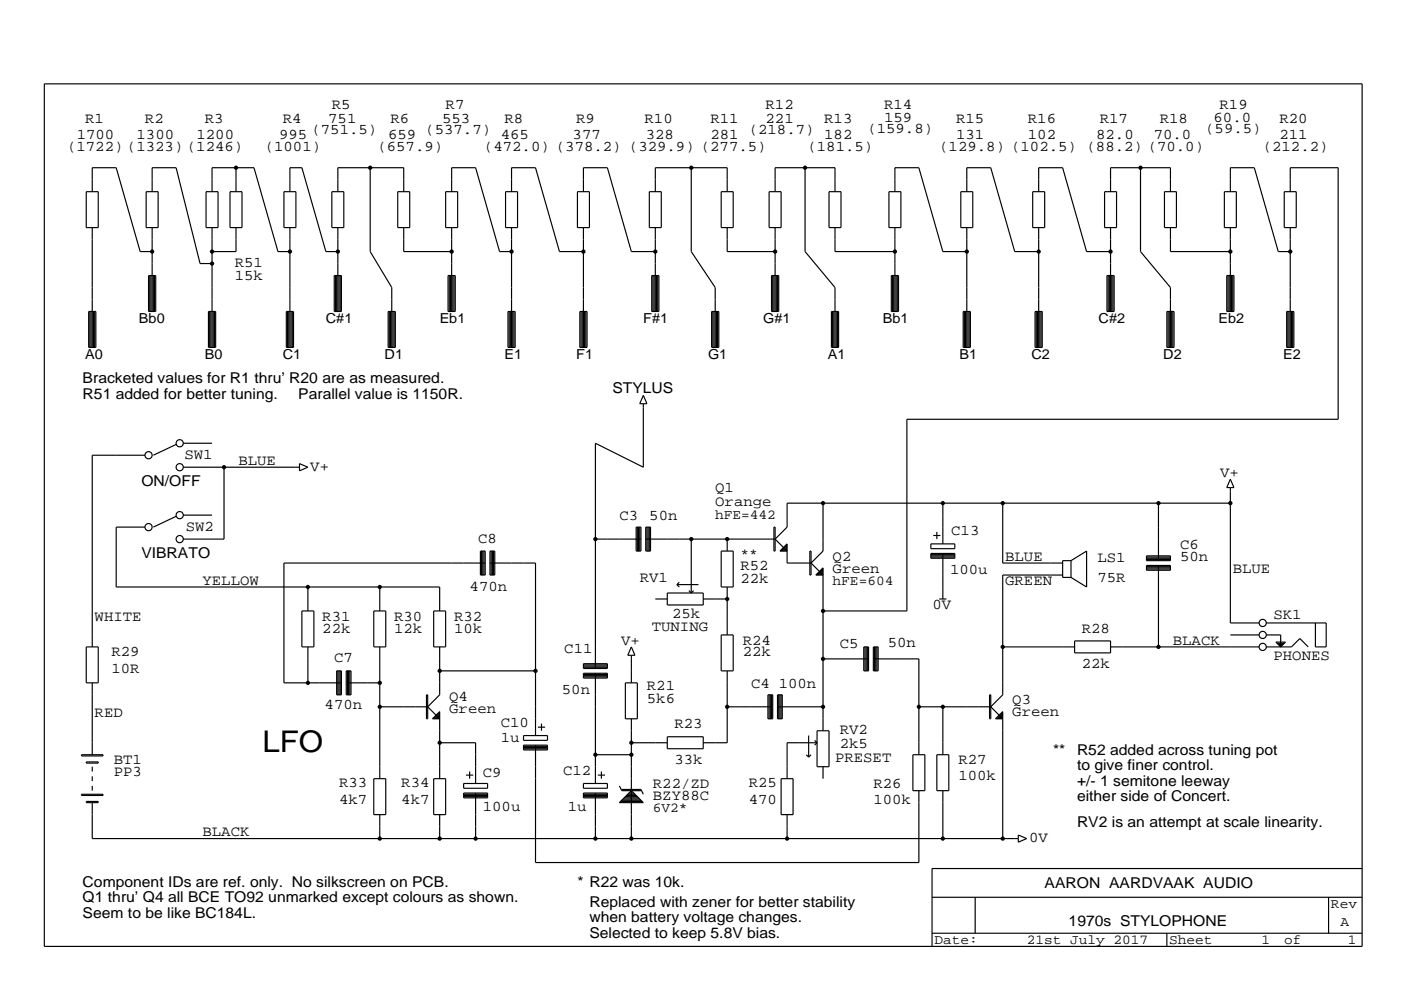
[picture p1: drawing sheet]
<svg xmlns="http://www.w3.org/2000/svg" width="297mm" height="210mm" viewBox="0 0 297 210" stroke-linecap="round" stroke-linejoin="round" font-family="sans-serif">
<g fill="none" stroke="#000" stroke-width=".25">
<path d="M9.4 17.8h279.4v182.9h-279.4zM50 35.6v5M78.5 35.6v17.7l4.6 7.7v12.7M146.6 35.6v17.7l5 7.7v12.7M170.7 35.6v17.7l6.3 7.7v12.7M241.8 35.6v17.7l6.4 7.7v12.7M18.3 40.6h2.5v7.7h-2.5zM19.6 40.6v-5h5l5.1 17.7h2.6M19.6 48.3v25.4M31 40.6h2.5v7.7h-2.5zM31.5 58.4h1.5v7.6h-1.5zM31.8 58.4v7.6"/>
<path d="M32 58.4v7.6M32.3 40.6v-5h5l5.1 20.3h2.6M32.3 48.3v17.7M32.5 58.4v7.6M32.8 58.4v7.6M43.7 40.6h2.5v7.7h-2.5zM45 40.6v-5h8.8l5.1 17.7h2.6M45 48.3v25.4M48.8 40.6h2.5v7.7h-2.5zM50 48.3v5h-5M60.2 40.6h2.5v7.7h-2.5zM61.5 40.6v-5h2.5l5.1 17.7h2.5"/>
<path d="M61.5 48.3v25.4M70.4 40.6h2.5v7.7h-2.5zM70.9 58.4h1.5v7.6h-1.5zM71.1 58.4v7.6M71.4 58.4v7.6M71.6 40.6v-5h14v5M71.6 48.3v17.7M71.9 58.4v7.6M72.1 58.4v7.6M84.3 40.6h2.6v7.7h-2.6zM85.6 48.3v5h10.2M94.5 40.6h2.5v7.7h-2.5z"/>
<path d="M95 58.4h1.5v7.6h-1.5zM95.3 58.4v7.6M95.5 58.4v7.6M95.8 40.6v-5h5l5.1 17.7h2.6M95.8 48.3v17.7M96 58.4v7.6M96.3 58.4v7.6M107.2 40.6h2.5v7.7h-2.5zM108.5 40.6v-5h5l5.1 17.7h5.1M108.5 48.3v25.4M122.4 40.6h2.6v7.7h-2.6zM123.7 40.6v-5h5.1l5.1 17.7h5"/>
<path d="M123.7 48.3v25.4M137.7 40.6h2.5v7.7h-2.5zM138.2 58.4h1.5v7.6h-1.5zM138.4 58.4v7.6M138.7 58.4v7.6M138.9 40.6v-5h15.3v5M138.9 48.3v17.7M139.2 58.4v7.6M139.4 58.4v7.6M152.9 40.6h2.5v7.7h-2.5zM154.2 48.3v5h10.1M163.1 40.6h2.5v7.7h-2.5z"/>
<path d="M163.6 58.4h1.5v7.6h-1.5zM163.8 58.4v7.6M164.1 58.4v7.6M164.3 40.6v-5h12.7v5M164.3 48.3v17.7M164.6 58.4v7.6M164.8 58.4v7.6M175.8 40.6h2.5v7.7h-2.5zM177 48.3v5h12.7M188.5 40.6h2.5v7.7h-2.5zM189 58.4h1.5v7.6h-1.5zM189.2 58.4v7.6"/>
<path d="M189.5 58.4v7.6M189.7 40.6v-5h5.1l5.1 17.7h5.1M189.7 48.3v17.7M190 58.4v7.6M190.2 58.4v7.6M203.7 40.6h2.5v7.7h-2.5zM205 40.6v-5h5.1l5 17.7h5.1M205 48.3v25.4M218.9 40.6h2.6v7.7h-2.6zM220.2 40.6v-5h5.1l5.1 17.7h5.1M220.2 48.3v25.4M234.2 40.6h2.5v7.7h-2.5z"/>
<path d="M234.7 58.4h1.5v7.6h-1.5zM235 58.4v7.6M235.2 58.4v7.6M235.5 40.6v-5h12.7v5M235.5 48.3v17.7M235.7 58.4v7.6M236 58.4v7.6M246.9 40.6h2.5v7.7h-2.5zM248.2 48.3v5h12.7M259.6 40.6h2.5v7.7h-2.5zM260.1 58.4h1.5v7.6h-1.5zM260.4 58.4v7.6"/>
<path d="M260.6 58.4v7.6M260.9 40.6v-5h5l5.1 17.7h2.6M260.9 48.3v17.7M261.1 58.4v7.6M261.4 58.4v7.6M272.3 40.6h2.5v7.7h-2.5zM273.6 40.6v-5h10.1v53.3h-91.4v40.6h-17.8M273.6 48.3v25.4M18.8 66h1.5v7.7h-1.5zM19.1 66v7.7M19.3 66v7.7M19.8 66v7.7"/>
<path d="M20.1 66v7.7M44.2 66h1.5v7.7h-1.5zM44.5 66v7.7M44.7 66v7.7M45.2 66v7.7M45.5 66v7.7M60.7 66h1.5v7.7h-1.5zM61 66v7.7M61.2 66v7.7M61.7 66v7.7M62 66v7.7M82.3 66h1.5v7.7h-1.5z"/>
<path d="M82.6 66v7.7M82.8 66v7.7M83.3 66v7.7M83.6 66v7.7M107.7 66h1.5v7.7h-1.5zM108 66v7.7M108.2 66v7.7M108.7 66v7.7M109 66v7.7M122.9 66h1.6v7.7h-1.6zM123.2 66v7.7M123.4 66v7.7"/>
<path d="M124 66v7.7M124.2 66v7.7M150.9 66h1.5v7.7h-1.5zM151.1 66v7.7M151.4 66v7.7M151.9 66v7.7M152.1 66v7.7M176.3 66h1.5v7.7h-1.5zM176.5 66v7.7M176.8 66v7.7M177.3 66v7.7M177.5 66v7.7"/>
<path d="M204.2 66h1.5v7.7h-1.5zM204.5 66v7.7M204.7 66v7.7M205.2 66v7.7M205.5 66v7.7M219.5 66h1.5v7.7h-1.5zM219.7 66v7.7M220 66v7.7M220.5 66v7.7M220.7 66v7.7M247.4 66h1.5v7.7h-1.5zM247.7 66v7.7"/>
<path d="M247.9 66v7.7M248.4 66v7.7M248.7 66v7.7M272.8 66h1.5v7.7h-1.5zM273.1 66v7.7M273.3 66v7.7M273.8 66v7.7M274.1 66v7.7M30.7 96.5h-11.1v40.7M37.3 94.2l-4.8 2.3M38.9 94h6.1M38.9 99.1h24.6"/>
<path d="M47.5 99.1v15.2h-8.6M63.5 98.3l1.8 .8-1.8 .7zM136.4 85.6v13.5l-10.2-5.1v47.7M136.4 83.8l.8 1.8h-1.6zM30.7 111.8h-6.1v12.7h68.6v5M37.3 109.5l-4.8 2.3M38.9 109.2h6.1M101.9 116.8h1v5.1h-1zM102.1 116.8v5.1M102.4 116.8v5.1M102.6 116.8v5.1M102.9 119.4h-42.7v25.4h12.2"/>
<path d="M103.9 119.4h9.6v36.6M103.9 116.8h1v5.1h-1zM104.1 116.8v5.1M104.4 116.8v5.1M104.6 116.8v5.1M126.2 114.3h9.7M134.9 111.8h1v5h-1zM135.1 111.8v5M135.4 111.8v5M135.6 111.8v5M136.9 111.8h1v5h-1zM136.9 114.3h27.4"/>
<path d="M137.2 111.8v5M137.4 111.8v5M137.7 111.8v5M146.6 114.3v11.4M152.9 116.8h2.5v7.7h-2.5zM154.2 114.3v2.5M164.1 111.8h.2v5h-.2zM164.3 114.3l2.6 2.5h-1.5l1.5-1.5v4.1h5.1M166.9 115.6l-1.3 1.2M166.9 115.8l-1 1M166.9 116.1l-.8 .7M166.9 116.3l-.5 .5"/>
<path d="M166.9 116.6l-.3 .2M171.7 116.8h.3v5.1h-.3zM172 119.4l2.5 2.5h-1.5l1.5-1.5v34.5M174.5 106.7v10.1l-2.5 2.6M197.4 117.9h5M197.4 118.1h5M197.4 117.3h5v1.1h-5zM197.4 115.3h5v1h-5zM197.4 117.6h5M197.9 113.5h1.5M198.6 112.8v1.5M199.9 106.7v8.6"/>
<path d="M199.9 117.3v9.7M212.6 106.7v12.7h12.7M227.1 118.9h-1.8v3.5h1.8M227.1 118.9l3.3-2.1v7.7l-3.3-2.1M227.1 118.9v3.5M243.1 117.9h5.1v1h-5.1zM243.1 119.9h5.1v1h-5.1zM243.1 118.1h5.1M243.1 118.4h5.1M243.1 118.6h5.1M245.6 106.7v12.2M245.6 119.9v17.3"/>
<path d="M260.9 103.4v28.7h6.1M260.9 101.6l.7 1.8h-1.5zM260.9 106.7h-94v5.1l-2.6 2.5M18.3 137.2h2.5v7.6h-2.5zM64 129.5h2.5v7.7h-2.5zM65.3 124.5v5M65.3 137.2v7.6M79.2 129.5h2.6v7.7h-2.6zM80.5 124.5v5M80.5 137.2v27.9M91.9 129.5h2.6v7.7h-2.6zM93.2 137.2v10.1l-2.5 2.6"/>
<path d="M133.9 138.9v5.9M133.9 137.2l.7 1.7h-1.5zM138.9 127h2.6M141.5 125.7h7.6v2.6h-7.6zM143.5 124h4.6M143.5 124l.5 .5M144 123.4l-.5 .6M146.1 125.2l.5 .5M147.1 125.2l-.5 .5M149.1 127h5.1M152.9 134.6h2.5v7.6h-2.5zM154.2 124.5v10.1"/>
<path d="M174.5 120.7l-1.3 1.2M174.5 120.9l-1 1M174.5 121.2l-.8 .7M174.5 121.4l-.5 .5M174.5 121.7l-.3 .2M174.5 139.7h9.7M183.1 137.2h1.1v5h-1.1zM183.4 137.2v5M183.6 137.2v5M183.9 137.2v5M185.2 137.2h1v5h-1zM185.2 139.7h9.6v20.3"/>
<path d="M185.4 137.2v5M185.7 137.2v5M185.9 137.2v5M199.1 127h1.6M212.6 137.2h15.2M225.3 121.9h-12.7v25.4l-2.5 2.6M227.8 135.9h7.7v2.5h-7.7zM235.5 137.2h31.5M243.1 120.1h5.1M243.1 120.4h5.1M243.1 120.7h5.1M260.9 134.6h6.1"/>
<path d="M268.5 137.2h5.3l1.8-1.8 1.8 1.8M268.5 132.1h12.7v5.1h-2.3v-5.1M268.5 134.6h3v2.6M270.5 136.1h2l-1 1.1zM270.8 136.4h1.5M271 136.7h1M271.3 136.9h.5M19.6 144.8v15.2M71.4 142.2h1v5.1h-1zM71.6 142.2v5.1M71.9 142.2v5.1M72.1 142.2v5.1"/>
<path d="M73.4 144.8h7.1M73.4 142.2h1v5.1h-1zM73.7 142.2v5.1M73.9 142.2v5.1M74.2 142.2v5.1M80.5 149.9h10.2M90.4 147.3h.3v5.1h-.3zM90.7 149.9l2.5 2.5h-1.5l1.5-1.5v14.2M93.2 142.2h20.3M93.2 151.1l-1.3 1.3M93.2 151.4l-1 1M93.2 151.6l-.7 .8"/>
<path d="M93.2 151.9l-.5 .5M93.2 152.1l-.2 .3M93.2 157.5h7.6v8.6M111 156h5.1v1h-5.1zM111 158h5.1v1h-5.1zM111 158.2h5.1M111 158.5h5.1M111 158.8h5.1M113.5 158v24.9h81.3v-15.3M114 154.2h1.6M114.8 153.4v1.5M123.7 140.7h5.1v1h-5.1z"/>
<path d="M123.7 142.7h5.1v1.1h-5.1zM123.7 141h5.1M123.7 141.2h5.1M123.7 141.5h5.1M123.7 143h5.1M123.7 143.3h5.1M123.7 143.5h5.1M126.2 142.7v23.4M132.6 144.8h2.5v7.6h-2.5zM133.9 152.4v25.4M133.9 157.5h7.6M141.5 156.2h7.6v2.6h-7.6z"/>
<path d="M154.2 142.2v15.3h-5.1M154.2 149.9h9.6M162.8 147.3h1v5.1h-1zM163.1 147.3v5.1M163.3 147.3v5.1M163.6 147.3v5.1M164.8 147.3h1.1v5.1h-1.1zM164.8 149.9h9.7M165.1 147.3v5.1M165.4 147.3v5.1M165.6 147.3v5.1M171.5 156v4.5"/>
<path d="M172.7 157l.5 .5M173.2 154.9h2.6v7.7h-2.6zM173.2 157.5h-6.3v7.6M173.2 157.5l-.5 .5M194.8 149.9h15.3M199.9 149.9v10.1M209.8 147.3h.3v5.1h-.3zM210.1 149.9l2.5 2.5h-1.5l1.5-1.5v26.9M212.6 151.1l-1.3 1.3M212.6 151.4l-1 1M212.6 151.6l-.8 .8M212.6 151.9l-.5 .5"/>
<path d="M212.6 152.1l-.3 .3M17.3 160h4.5v.3h-4.5zM17.3 168.4h4.5v.3h-4.5zM18.3 161.5h2.5v.3h-2.5zM18.3 169.9h2.5v.3h-2.5zM19.6 162.6v1M19.6 164.6v1M19.6 166.6v1M19.6 170.2v7.6h196.3M79.2 165.1h2.6v7.6h-2.6zM80.5 172.7v5.1M91.9 165.1h2.6v7.6h-2.6z"/>
<path d="M93.2 172.7v5.1M98.3 168.1h5.1v1.1h-5.1zM98.3 168.9h5.1M98.3 168.7h5.1M98.3 168.4h5.1M98.3 166.1h5.1v1h-5.1zM98.8 164.3h1.5M99.6 163.6v1.5M100.8 168.1v9.7M123.7 166.1h5.1v1h-5.1zM123.7 168.1h5.1v1.1h-5.1zM123.7 168.9h5.1"/>
<path d="M123.7 168.7h5.1M123.7 168.4h5.1M126.2 168.1v9.7M126.2 160h7.7M126.7 164.3h1.6M127.5 163.6v1.5M131.3 166.6l.5 1h4.1M131.3 170.2l2.6-2.6 2.5 2.6zM131.6 169.9h4.5M131.8 169.7h4.1M131.8 167.4h4.1l.5 1M132.1 169.4h3.5"/>
<path d="M132.3 169.2h3.1M132.6 168.9h2.5M132.8 168.7h2.1M133.1 168.4h1.5M133.4 168.1h1M165.6 165.1h2.5v7.6h-2.5zM166.9 172.7v5.1M170.9 160l.6 .5M172 160l-.5 .5M174.5 162.6v2.5M193.5 160h2.6v7.6h-2.6zM198.6 160h2.6v7.6h-2.6z"/>
<path d="M199.9 167.6v10.2M215.9 177l1.8 .8-1.8 .8zM197.6 197.9h91.2M197.6 190.2h91.2M206.8 190.2v7.7M247.4 197.9v2.8M281.7 190.2v7.7M288.8 184.2h-91.2v16.5"/>
<circle cx="31.5" cy="96.5" r=".76"/>
<circle cx="38.1" cy="99.1" r=".76"/>
<circle cx="38.1" cy="94" r=".76"/>
<circle cx="31.5" cy="111.8" r=".76"/>
<circle cx="38.1" cy="109.2" r=".76"/>
<circle cx="38.1" cy="114.3" r=".76"/>
<circle cx="267.7" cy="134.6" r=".76"/>
<circle cx="267.7" cy="132.1" r=".76"/>
<circle cx="267.7" cy="137.2" r=".76"/>
</g>
<g fill="#000">
<circle cx="50" cy="35.6" r=".46"/>
<circle cx="78.5" cy="35.6" r=".46"/>
<circle cx="146.6" cy="35.6" r=".46"/>
<circle cx="170.7" cy="35.6" r=".46"/>
<circle cx="241.8" cy="35.6" r=".46"/>
<circle cx="32.3" cy="53.3" r=".46"/>
<circle cx="45" cy="53.3" r=".46"/>
<circle cx="45" cy="55.9" r=".46"/>
<circle cx="61.5" cy="53.3" r=".46"/>
<circle cx="71.6" cy="53.3" r=".46"/>
<circle cx="95.8" cy="53.3" r=".46"/>
<circle cx="108.5" cy="53.3" r=".46"/>
<circle cx="123.7" cy="53.3" r=".46"/>
<circle cx="138.9" cy="53.3" r=".46"/>
<circle cx="164.3" cy="53.3" r=".46"/>
<circle cx="189.7" cy="53.3" r=".46"/>
<circle cx="205" cy="53.3" r=".46"/>
<circle cx="220.2" cy="53.3" r=".46"/>
<circle cx="235.5" cy="53.3" r=".46"/>
<circle cx="260.9" cy="53.3" r=".46"/>
<circle cx="273.6" cy="53.3" r=".46"/>
<circle cx="47.5" cy="99.1" r=".46"/>
<circle cx="126.2" cy="114.3" r=".46"/>
<circle cx="146.6" cy="114.3" r=".46"/>
<circle cx="154.2" cy="114.3" r=".46"/>
<circle cx="174.5" cy="106.7" r=".46"/>
<circle cx="199.9" cy="106.7" r=".46"/>
<circle cx="212.6" cy="106.7" r=".46"/>
<circle cx="245.6" cy="106.7" r=".46"/>
<circle cx="260.9" cy="106.7" r=".46"/>
<circle cx="65.3" cy="124.5" r=".46"/>
<circle cx="80.5" cy="124.5" r=".46"/>
<circle cx="154.2" cy="127" r=".46"/>
<circle cx="174.5" cy="139.7" r=".46"/>
<circle cx="174.5" cy="129.5" r=".46"/>
<circle cx="212.6" cy="137.2" r=".46"/>
<circle cx="245.6" cy="137.2" r=".46"/>
<circle cx="65.3" cy="144.8" r=".46"/>
<circle cx="80.5" cy="144.8" r=".46"/>
<circle cx="80.5" cy="149.9" r=".46"/>
<circle cx="93.2" cy="157.5" r=".46"/>
<circle cx="93.2" cy="142.2" r=".46"/>
<circle cx="113.5" cy="142.2" r=".46"/>
<circle cx="133.9" cy="157.5" r=".46"/>
<circle cx="154.2" cy="149.9" r=".46"/>
<circle cx="174.5" cy="149.9" r=".46"/>
<circle cx="194.8" cy="149.9" r=".46"/>
<circle cx="199.9" cy="149.9" r=".46"/>
<circle cx="80.5" cy="177.8" r=".46"/>
<circle cx="93.2" cy="177.8" r=".46"/>
<circle cx="100.8" cy="177.8" r=".46"/>
<circle cx="126.2" cy="160" r=".46"/>
<circle cx="126.2" cy="177.8" r=".46"/>
<circle cx="133.9" cy="160" r=".46"/>
<circle cx="133.9" cy="177.8" r=".46"/>
<circle cx="166.9" cy="177.8" r=".46"/>
<circle cx="199.9" cy="177.8" r=".46"/>
<circle cx="212.6" cy="177.8" r=".46"/>
</g>
<text font-size="6.3" x="55.6" y="159.4">LFO</text>
<g font-size="3.2">
<text x="70.4" y="23.1">R5</text>
<text x="94.5" y="23.1">R7</text>
<text x="162.3" y="23.1">R12</text>
<text x="187.5" y="23.1">R14</text>
<text x="258.6" y="23.1">R19</text>
<text x="16.3" y="29.5">1700</text>
<text x="18" y="26.2">R1</text>
<text x="29" y="29.5">1300</text>
<text x="30.7" y="26.2">R2</text>
<text x="41.7" y="29.5">1200</text>
<text x="43.4" y="26.2">R3</text>
<text x="59.2" y="29.5">995</text>
<text x="59.9" y="26.2">R4</text>
<text x="66" y="28.4">(751.5)</text>
<text x="69.6" y="26.2">751</text>
<text x="82.3" y="29.5">659</text>
<text x="82.8" y="26.2">R6</text>
<text x="90.2" y="28.4">(537.7)</text>
<text x="93.7" y="26.2">553</text>
<text x="106.2" y="29.5">465</text>
<text x="106.9" y="26.2">R8</text>
<text x="121.4" y="29.5">377</text>
<text x="122.2" y="26.2">R9</text>
<text x="136.7" y="26.2">R10</text>
<text x="136.9" y="29.5">328</text>
<text x="150.6" y="26.2">R11</text>
<text x="150.6" y="29.5">281</text>
<text x="158.7" y="28.4">(218.7)</text>
<text x="162.3" y="26.2">221</text>
<text x="174.8" y="26.2">R13</text>
<text x="174.8" y="29.5">182</text>
<text x="183.9" y="28.2">(159.8)</text>
<text x="187.5" y="25.9">159</text>
<text x="202.7" y="26.2">R15</text>
<text x="202.7" y="29.5">131</text>
<text x="217.9" y="26.2">R16</text>
<text x="217.9" y="29.5">102</text>
<text x="232.4" y="29.5">82.0</text>
<text x="233.2" y="26.2">R17</text>
<text x="244.6" y="29.5">70.0</text>
<text x="245.9" y="26.2">R18</text>
<text x="255.5" y="28.2">(59.5)</text>
<text x="257.3" y="25.9">60.0</text>
<text x="271.3" y="26.2">R20</text>
<text x="271.3" y="29.5">211</text>
<text x="14.2" y="32">(1722) (1323) (1246)</text>
<text x="56.1" y="32">(1001)</text>
<text x="80" y="32">(657.9)</text>
<text x="102.6" y="32">(472.0) (378.2) (329.9) (277.5)</text>
<text x="171.2" y="32">(181.5)</text>
<text x="199.1" y="32">(129.8) (102.5) (88.2) (70.0)</text>
<text x="267.7" y="32">(212.2)</text>
<text x="49.8" y="56.6">R51</text>
<text x="49.8" y="59.4">15k</text>
<text x="17.5" y="81.3">Bracketed values for R1 thru’ R20 are as measured.</text>
<text x="129.8" y="83.3">STYLUS</text>
<text x="17.5" y="84.6">R51 added for better tuning.</text>
<text x="63.2" y="84.6">Parallel value is 1150R.</text>
<text x="39.1" y="97.3">SW1</text>
<text x="50.5" y="98.6">BLUE</text>
<text x="65.8" y="99.9">V+</text>
<text x="258.7" y="101.1">V+</text>
<text x="30" y="103.1">ON/OFF</text>
<text x="151.6" y="104.4">Q1</text>
<text x="151.6" y="107.2">Orange</text>
<text x="39.4" y="112.5">SW2</text>
<text x="131.3" y="110.2">C3</text>
<text x="137.7" y="110.2">50n</text>
<text x="201.7" y="113.5">C13</text>
<text x="30" y="118.4">VIBRATO</text>
<text x="101.3" y="115.1">C8</text>
<text x="176.5" y="118.9">Q2</text>
<text x="213.1" y="118.9">BLUE</text>
<text x="232.7" y="119.1">LS1</text>
<text x="250.2" y="116.3">C6</text>
<text x="250.2" y="118.9">50n</text>
<text x="42.9" y="124">YELLOW</text>
<text x="99.6" y="125.2">470n</text>
<text x="135.6" y="123.4">RV1</text>
<text x="157" y="120.9">R52</text>
<text x="157" y="123.7">22k</text>
<text x="176.5" y="121.4">Green</text>
<text x="201.4" y="121.7">100u</text>
<text x="213.1" y="124">GREEN</text>
<text x="232.7" y="123.4">75R</text>
<text x="261.4" y="121.5">BLUE</text>
<text x="20.1" y="131.6">WHITE</text>
<text x="68.3" y="131.6">R31</text>
<text x="83.6" y="131.6">R30</text>
<text x="96.3" y="131.6">R32</text>
<text x="142.5" y="131.1">25k</text>
<text x="197.7" y="129.2">0V</text>
<text x="270" y="131.3">SK1</text>
<text x="68.3" y="134.1">22k</text>
<text x="83.6" y="134.1">12k</text>
<text x="96.3" y="134.1">10k</text>
<text x="131.7" y="136.7">V+</text>
<text x="138.2" y="133.9">TUNING</text>
<text x="157.5" y="136.7">R24</text>
<text x="178.1" y="137.4">C5</text>
<text x="188.2" y="137.2">50n</text>
<text x="229.4" y="134.1">R28</text>
<text x="248.7" y="136.7">BLACK</text>
<text x="23.6" y="139.2">R29</text>
<text x="23.6" y="142.7">10R</text>
<text x="70.9" y="140.5">C7</text>
<text x="119.6" y="138.4">C11</text>
<text x="157.5" y="139.2">22k</text>
<text x="229.4" y="141.7">22k</text>
<text x="270" y="140">PHONES</text>
<text x="95.2" y="148.6">Q4</text>
<text x="119.1" y="147.1">50n</text>
<text x="137.2" y="146.3">R21</text>
<text x="137.2" y="149.1">5k6</text>
<text x="159.3" y="145.8">C4 100n</text>
<text x="214.6" y="149.4">Q3</text>
<text x="20.1" y="151.9">RED</text>
<text x="68.8" y="150.4">470n</text>
<text x="95.2" y="151.1">Green</text>
<text x="106.2" y="154.2">C10</text>
<text x="143" y="154.4">R23</text>
<text x="178.1" y="155.7">RV2</text>
<text x="214.6" y="151.9">Green</text>
<text x="106.2" y="157.2">1u</text>
<text x="177" y="161.5">PRESET</text>
<text x="178.1" y="158.5">2k5</text>
<text x="223.3" y="160">**</text>
<text x="228.3" y="160">R52 added across tuning pot</text>
<text x="24.1" y="162.1">BT1</text>
<text x="24.1" y="164.6">PP3</text>
<text x="71.9" y="166.9">R33</text>
<text x="85.1" y="166.9">R34</text>
<text x="102.4" y="164.8">C9</text>
<text x="119.4" y="164.3">C12</text>
<text x="138.4" y="167.1">R22/ZD</text>
<text x="143" y="162.1">33k</text>
<text x="158.7" y="166.9">R25</text>
<text x="185.2" y="167.1">R26</text>
<text x="203.2" y="162.1">R27</text>
<text x="203.2" y="165.4">100k</text>
<text x="228.3" y="163.3">to give finer control.</text>
<text x="228.3" y="166.6">+/- 1 semitone leeway</text>
<text x="71.9" y="170.4">4k7</text>
<text x="85.1" y="170.4">4k7</text>
<text x="102.4" y="172">100u</text>
<text x="120.4" y="172">1u</text>
<text x="138.4" y="169.7">BZY88C</text>
<text x="158.7" y="170.4">470</text>
<text x="185.2" y="170.4">100k</text>
<text x="228.3" y="169.9">either side of Concert.</text>
<text x="42.9" y="177.3">BLACK</text>
<text x="218.2" y="178.6">0V</text>
<text x="228.3" y="175.3">RV2 is an attempt at scale linearity.</text>
<text x="17.5" y="188">Component IDs are ref. only. No silkscreen on PCB.</text>
<text x="17.5" y="191.3">Q1 thru’ Q4 all BCE TO92 unmarked except colours as shown.</text>
<text x="122.4" y="188">* R22 was 10k.</text>
<text x="221.5" y="188.2">AARON AARDVAAK AUDIO</text>
<text x="17.5" y="194.6">Seem to be like BC184L.</text>
<text x="125" y="192.3">Replaced with zener for better stability</text>
<text x="125" y="195.6">when battery voltage changes.</text>
<text x="226.6" y="196.3">1970s STYLOPHONE</text>
<text x="125" y="198.9">Selected to keep 5.8V bias.</text>
</g>
<g font-size="2.9">
<text x="29.5" y="68.6">Bb0</text>
<text x="69.1" y="68.6">C#1</text>
<text x="93.2" y="68.6">Eb1</text>
<text x="136.4" y="68.6">F#1</text>
<text x="161.8" y="68.6">G#1</text>
<text x="187.2" y="68.6">Bb1</text>
<text x="232.9" y="68.6">C#2</text>
<text x="258.3" y="68.6">Eb2</text>
<text x="18" y="76.2">A0</text>
<text x="43.4" y="76.2">B0</text>
<text x="59.9" y="76.2">C1</text>
<text x="81.5" y="76.2">D1</text>
<text x="106.9" y="76.2">E1</text>
<text x="122.2" y="76.2">F1</text>
<text x="150.1" y="76.2">G1</text>
<text x="175.5" y="76.2">A1</text>
<text x="203.5" y="76.2">B1</text>
<text x="218.7" y="76.2">C2</text>
<text x="246.6" y="76.2">D2</text>
<text x="272" y="76.2">E2</text>
<text x="151.6" y="110">hFE=442</text>
<text x="157" y="118.4">**</text>
<text x="176.5" y="124">hFE=604</text>
<text x="138.4" y="172.2">6V2*</text>
<text x="282.2" y="192.5">Rev</text>
<text x="284.2" y="196.3">A</text>
<text x="198.1" y="200.2">Date:</text>
<text x="217.7" y="200.2">21st July 2017</text>
<text x="247.9" y="200.2">Sheet</text>
<text x="267.5" y="200.2">1</text>
<text x="272.3" y="200.2">of</text>
<text x="285.7" y="200.2">1</text>
</g>
</svg>
